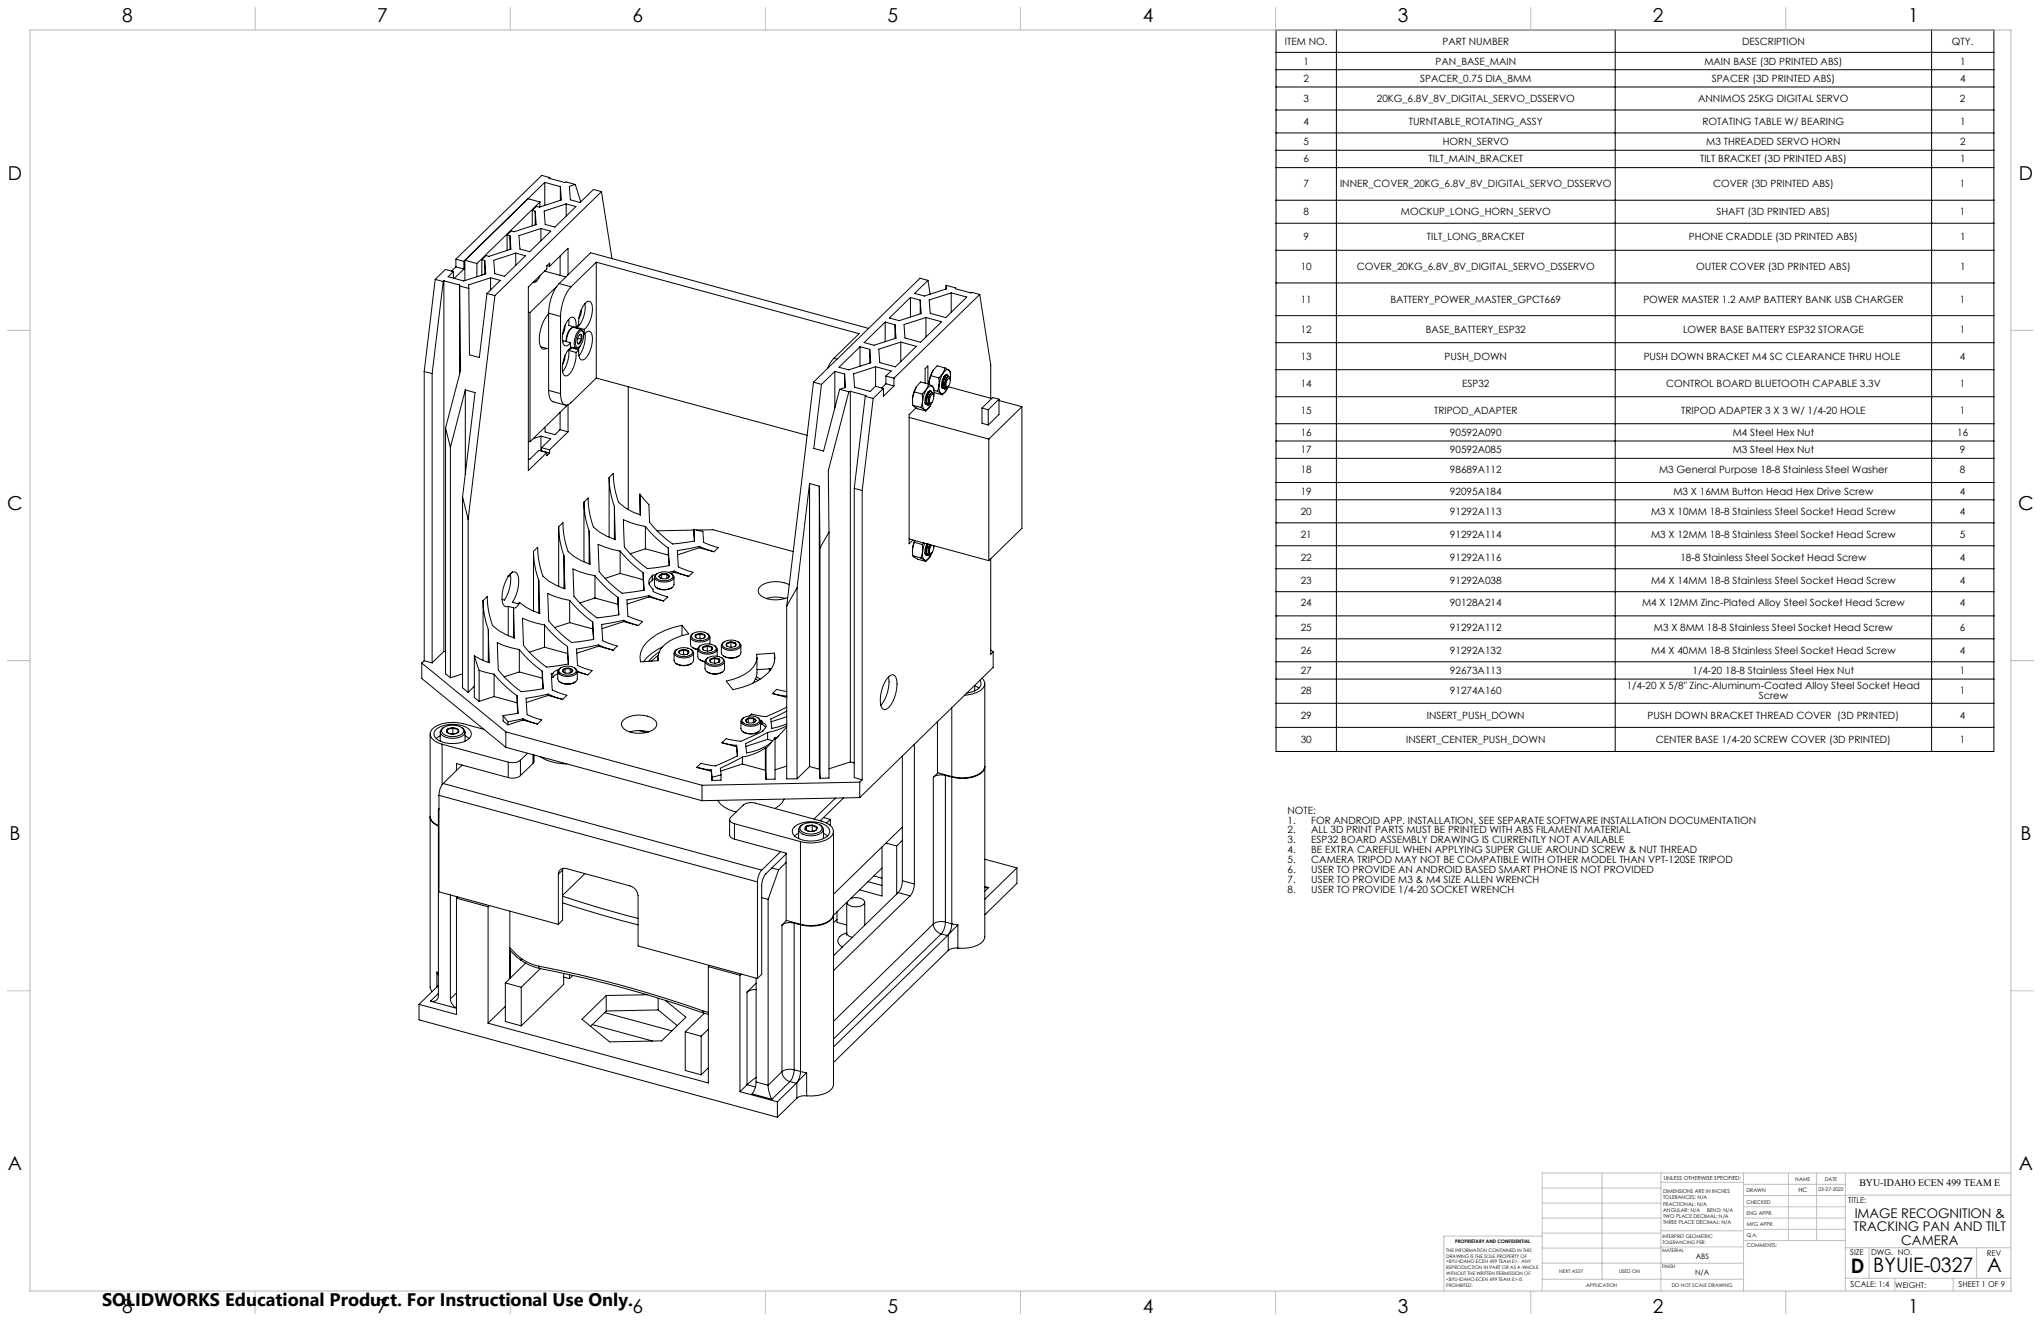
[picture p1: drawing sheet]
<svg xmlns="http://www.w3.org/2000/svg" width="864mm" height="559mm" viewBox="0 0 864 559" stroke-linecap="round" stroke-linejoin="round" font-family="sans-serif">
<g fill="none" stroke="#000" stroke-width=".42">
<path d="M539.9 12.7h303.8v305.2h-303.8zM565.5 12.7v305.2M683.4 12.7v305.2M817.3 12.7v305.2M539.9 22.2h303.8M539.9 29.5h303.8M539.9 36.8h303.8M539.9 46.5h303.8M539.9 56.2h303.8M230.5 77.2l-34.2 33.4M230.5 77.2l6.6 1.8M230.5 77.2v9.7"/>
<path d="M232.6 75.1l-3.4-.9-36.3 35.4M232.6 75.1l-.3 .3 6.6 1.8 .6-.2 3.9 1M232.6 75.1l.1 .4M237.1 79l.4 5.6-9.3 3-1.2-.3-1.8 1.7M237.1 79v5.7M243.4 78l-2.5 .8 .4 5.7 4.2 1.2 5.6-5.5 3.4 .9M243.4 78l2.3 7.4M539.9 63.6h303.8M539.9 70.9h303.8M214.6 99.4l1.2 .4M214.6 99.4v6.5M215.8 99.8l.4 5.6-9.3 3-1.2-.3-1.8 1.8"/>
<path d="M215.8 99.8v5.8M219.6 99.7l9.3-3 4.1 1.1-8.8 8.7-4.2-1.2zM223.4 84.1l5.1 1.3M225.2 89l1.2 .4M225.2 89v6.5M226.4 89.4l.5 5.6-9.3 3-1.3-.3-1.7 1.7M226.4 89.4v5.7M228.5 85.4l-26.7 26.1M228.5 85.4v2.2M228.9 96.7v5.1M230.3 89.3l9.3-3 4.1 1.1-8.9 8.7-4.1-1.2zM239.6 86.3v5.1"/>
<path d="M254.5 81.1l-45.1 44M254.5 81.1l4.4 28.3M539.9 84.7h303.8M539.9 94.4h303.8M184.1 118.2l3.4 .9M184.1 118.2l-4.6 39M187.5 119.1l-4.7 38.9M187.8 118.8l6.7 1.8M187.8 118.8l-.3 .3M187.8 118.8v156.8M191.8 114.9l-3.3-.9-4.4 4.2M191.8 114.9v2.8"/>
<path d="M192.9 109.6l3.4 1M192.9 112.9l3.4 .9M192.9 112.9l-1.8 1.8M192.9 109.6v3.3M196.3 113.8l-4.1 4M196.3 110.6v3.2M201.8 111.5l-5.1-1.4v8.6M201.8 111.5v5.6M203.9 109.9l1.2 .3M203.9 109.9v6.5M205.1 110.2l.4 5.7-9.3 3-6.6-1.8 2.2-2.2M205.1 110.2v5.8"/>
<path d="M207.6 117.5l4.1 1.1-5.6 5.5M207.6 117.5l-9.3 3 .1 1.5M207.6 117.5v5.2M208.9 110.1l9.3-3 4.2 1.1-8.9 8.7-4.2-1.2zM218.2 107.1v5.2M227 118.9l-1.5 .6M228.6 116.5a2.98 2.98 0 0 1-2.7 2.6M230.4 114.7l9.1 2.5M230.5 114.7h.1M231.5 112.4l1.1 .2M232.6 112.6v-1.3l-1.2 1.1v1.4l-7.8 7.6v77.7l7.8-7.7M232.6 112.6l7.7-7.6v11.3"/>
<path d="M236.6 119.9a20 20 0 0 0-4.5 12.6M236.6 119.9l13.3-13 117.6 32M236.6 119.9l5 1.4M237 108.3v8.2M252.3 110.9l111.2 30.2-10.7 10.5M252.3 110.9l-10.7 10.4M252.3 110.9v49M392.6 118.6l-5.6 5.5 4.1 1.1 9.3-3-.1-1.5M392.6 118.6l-3.3-.9-45.1 44M392.6 118.6l1 5.9M539.9 105.9h303.8M539.9 119.7h303.8"/>
<path d="M194.5 120.6v37.7M194.5 120.6v.4M194.5 121l.4 35.7-6.4 24.3M194.5 121l3.9 1M198.4 122l.2 28.1 4.2 1.1 3.3-27.1M206.1 124.1l3.3 1M209.4 125.1l-11.3 94.6M223.6 132l.7 .2M224.3 132.2v54.7M232.1 132.8a16 16 0 0 0-3.6 13.4l1.2 1.5 1.5-.3M232.1 132.5l5.1 1.3M232.1 132.5v32.6"/>
<path d="M235.5 121.2l-11.2 11M237.2 133.8v32.7M239 137.8l-.3 2.4-.7 1.3M240.6 135.1l.1 2.6 3 .8M241.6 121.3a20 20 0 0 0-4.4 12.5M241.9 138.7l-.5 .4a7.3 7.3 0 0 0-1.9 5.4M243.7 138.5l1-1a13.4 13.4 0 0 1 3.7-9.9l.8-.2a2.92 2.92 0 0 1 1.5 3.6 11.7 11.7 0 0 1-3.5 8.3M243.7 138.5a4.1 4.1 0 0 0-1.1-4.3 3.4 3.4 0 0 0-3.2 2.7 11.3 11.3 0 0 0-.9 8.9l.5 .5h.8l1.6-1.3M244.1 138.5l.1 .4M244.1 138.5l3.1 .8M246 139.4l-3.3-.9a2.14 2.14 0 0 0-2 1.9l-1 4.1M246 131l-.1 1.4-1 2.3"/>
<path d="M247.2 139.3v2.2M247.5 128.3a12.2 12.2 0 0 1-3.4 10.2M374.5 136.2l-8.8 8.7 4.1 1.1 9.3-2.9-.4-5.7M374.5 136.2l4.2 1.2M374.5 136.2v8.3M378.7 137.4v5.8M382.5 137.3l9.3-3 6.6 1.8-8.9 8.7-6.6-1.8zM385.2 125.8l-8.9 8.7 4.2 1.1 9.3-3-.4-5.6M385.2 125.8l4.2 1.2M385.2 125.8v8.3M389.4 127v5.8M391.8 134.3v8.3"/>
<path d="M393.2 126.9l9.3-3 6.6 1.8-8.9 8.6-6.6-1.8zM400.3 120.7l3.9 1v.4l6.7 1.8 .3-.3 3.3 1M400.3 120.7v1.6M402.5 123.9v8.2M414.5 124.6l4.7 29.8v14.1M414.5 124.6l-36.3 35.4M539.9 133.5h303.8M179.5 157.2l3.3 .8M179.5 157.2v122.3M182.8 158v122.4M228.8 146.7l3.3 .9M238 144.6l.4-.5 3 .9"/>
<path d="M239 150.5l-.3 2.4-.7 1.3M240.7 148.2a13.1 13.1 0 0 1-2.7 9.1M240.7 148.2l3 .9M241.4 146.7l2.4 .7M241.4 145v1.9a12.5 12.5 0 0 0-3.1 11.1l.5 .8 .6 .3a4.7 4.7 0 0 0 3.2-3.5 13.5 13.5 0 0 0 1.1-6.5M243.5 147.3l.1 .3M244.3 145.1l.9 .2M244.4 145.3l.3 .3 .5-.3M244.4 145.3h.8M244.4 143.1l1.7 .4M244.9 148l-1.2 1.1M244.9 148l-3.1-.9-1.1 1.1"/>
<path d="M245.2 141.6a4.4 4.4 0 0 0-.8 3.7M245.2 141.6l.5-.2 .4 .3M245.3 141.6l.8 .1M245.4 140.2l.6-.3a2.37 2.37 0 0 1 .8 3.2 6 6 0 0 1-2 3.9h-.6a5.7 5.7 0 0 1 1.2-6.8zM245.5 146.3l-1 1.5M246.1 143.5l-.9 1.8M246.1 141.7v1.8M246.1 143.5l-.7 1-.2 .8M246.1 141.7l-.2 .9 .2 .9M246.7 140.4a1.04 1.04 0 0 0-1.5-.8 7.4 7.4 0 0 0-1.8 7.5l.5 .3 1.1-.5M246.9 141.4l.3 .1M247.2 141.5l1.6-1.4 .8 .1a4.4 4.4 0 0 1 1 4.4 10.1 10.1 0 0 1-3.8 7.7h-.8a4.1 4.1 0 0 1-1.1-4.3"/>
<path d="M247.5 141a13 13 0 0 1-2.6 9.5M252.3 159.9l-10.7 10.4a2.19 2.19 0 0 1-2.4 1.1 2.19 2.19 0 0 1-1.7-2.1l-.3-2.8M252.3 159.9l89.2 24.3M352.8 151.6l-1.7 2.2-1 2.1M352.8 151.6l1.4 .3M353.2 157.1l-5.6 5.5M353.2 157.1l4.2 1.1M353.2 157.1v15.5M357.4 158.2l.4 5.7-2.5 .8M357.4 158.2v5.8M363.9 146.7l-8.9 8.7 4.1 1.1 9.3-3-.4-5.7M363.9 146.7l4.1 1.1"/>
<path d="M363.9 146.7v8.2M368 147.8v5.8M370.5 155.1l6.6 1.8-2.2 2.2M370.5 155.1l-9.3 3.1 .4 5.6 6.6 1.8 2.2-2.2M370.5 155.1v8.3M371.8 147.7l9.3-3 6.6 1.8-8.9 8.7-6.5-1.8zM374.9 159.1l3.3 .9M374.9 159.1v3.2M378.2 160v3.3M381.1 144.7v8.3M393.8 158.9l-.7 2.7M393.8 158.9l3.5 .9"/>
<path d="M394.8 156.7l-1.1 2.3-.6 2.6M394.8 156.7l-1 2.2M397.3 159.8l.1 3M399 157.9l-.8 1.6-.8 3.3M399 157.9l-1.7 1.9M399.5 159.3a5.4 5.4 0 0 0-.8 4.9l.7 .1-.7-.1-.4-.8M399.6 159l-.1 .3M399.9 159.3a5 5 0 0 0-.9 3.4M399.9 158.7l.3 .2M399.9 155.7l-3.3-1-1.8 2M399.9 155.7l-.9 2.2M399.9 155.7l1.5 .8"/>
<path d="M400 159.2l-.3 .3M400.5 158.5l.3 .2a3.8 3.8 0 0 0-1.8 4.3l.2 .9 .6 .7M400.5 158.5l-1 .8M400.5 158.5l.2 .2M400.6 159.9l-.7 2.9M400.9 158.6l.1 .1M401.1 159.5a3.6 3.6 0 0 0-.9 4.4M401.4 159.3l-.6-.6a5.4 5.4 0 0 0-1.6 4.9M401.4 156.5a4.5 4.5 0 0 1 .7 4.1M401.4 156.5a1.89 1.89 0 0 0-2.4 1.4M401.4 156.5l.7 .7 .1 1.3M539.9 145h303.8"/>
<path d="M539.9 156.4h303.8M196.9 165l4.1 1.1-5.3 44.1M196.9 165l-6.3 24.3M196.9 165v35.6M232.1 165.1a5.1 5.1 0 0 0 2 4.9l5 1.3M232.1 165.1l5.1 1.4M237 174.4v7.4M239.6 171.4v.4l-15.3 15.1M240.3 171.2v11.5M265.8 163.6v52M344.2 161.7l-11.3 94.6M344.2 161.7l3.4 .9"/>
<path d="M347.6 162.6l-3.3 27.1 4.2 1.1 6.8-26.1M355.3 164.7l3.9 1M359.2 165.7l-8.7 33.3 .3 26.1M359.8 165.5l-.6 .2M359.8 165.5v156.8M359.8 165.5l6.6 1.8-.3 .3M366.1 167.6l3.4 1M366.1 167.6l-4.6 39M369.5 168.6l-4.7 38.9M370.4 163.4l3.4 .9M373.8 164.3l-4.3 4.3M374.9 162.3l3.3 1"/>
<path d="M374.9 162.3l-1.9 1.8M378.2 163.3l-4.4 4.3v-3.3M384.7 176.6l33.7 9.1M386.1 168.5l.1 3M386.1 168.5v1.8M386.2 171.5a7.7 7.7 0 0 0 5.5 2.3M386.2 171.5l3.4 .9M386.9 165.8l-.8 2.7M386.9 165.8l3.3 .9M387.6 172.5l-2.9 2.9v54.6l1.6-1.6M387.8 163.5l-.9 1.7-.8 3.3M387.8 163.5l-.9 2.3"/>
<path d="M389.6 172.4l1.5 .8M390.2 166.7l.2 3M390.4 169.7a4.1 4.1 0 0 0 .7 3.5M390.4 169.7l-.8 2.7M391.1 173.2l.6 .6M391.3 170.2l.4 .9h.6M391.4 162.1v-6.2l1.2-1.1v7.6M392 164.7l-1.1 2.3-.5 2.7M392 164.7l-1.8 2M392 167.6l-.2 1.8 .2 .8M392.2 170.5l1 .2M392.2 170.5l.7 .9"/>
<path d="M392.4 166.1a5.4 5.4 0 0 0-.6 5h.6M392.6 166.6l-.5 1.1-.1 1.8M392.6 165.8l-.2 .3M392.9 166.2l-.3 .3M392.9 169.6l.3 1.1M392.9 165.6l.3 .2M393 162.5l-3.5-.9-1.7 1.9M393 162.5l-1 2.2M393 162.5l1.4 .8M393 166l-.3 .3M393.1 161.6v1zM393.5 171.9a1.89 1.89 0 0 1-2.4 1.3"/>
<path d="M393.5 171.9l-1.8 1.9M393.5 165.4l.1 .1M393.5 165.4l.3 .1a3.9 3.9 0 0 0-1.8 4.3l.1 .9 .8 .7M393.5 165.4l-1.1 .7M393.5 165.4l.2 .2M393.6 166.7l-.7 2.9M393.8 165.5h.2M394.1 166.3a3.5 3.5 0 0 0-.9 4.4M394.2 167l.6-.1a2.66 2.66 0 0 1-1.2 3.6l-.3-1.7zM394.3 170.3l-1.4 1.1M394.3 170.2l-.8 1.7M394.4 166.2l-.2-.6-.5-.1a5.4 5.4 0 0 0-1.5 5"/>
<path d="M394.4 163.3a4.3 4.3 0 0 1 .7 4.2M394.4 163.3a1.96 1.96 0 0 0-2.4 1.4M394.4 163.3l.6 .7 .2 1.2M395.1 167.4l-.6-1.3a3.4 3.4 0 0 0-1.6 3.5M395.2 165.4v-.2l1.5 .3M395.3 166.1l3.4 .9M396.7 165.5l1.4 .9M397.4 162.8a4.1 4.1 0 0 0 .7 3.6M397.4 162.8l-.7 2.7M398.1 166.4l.6 .6M399 160.8l.1 2.6M399.2 163.6l1 .3"/>
<path d="M399.2 163.6l.6 1M399.9 162.8l.3 1.1M400.5 165a1.89 1.89 0 0 1-2.4 1.4M400.5 165l-1.8 2M401.2 160.2l.6-.1 .2 1.6-.5 1.4-.6 .6-.5-.4v-1.3zM401.2 163.6l18.4 5M401.3 163.4l-1.5 1.2M401.4 163.3l-.9 1.7M402.1 160.5l-.3-1-.7-.2-1 1.7-.2 1.8M415.5 172.6v6.4l2.6 .8M415.5 172.6l2.6 .7M418.1 173.3v6.5"/>
<path d="M422.7 168.9v6.4l-4.6 4.5M422.7 169.4l9.7 2.6M422.7 168.9l-4.6 4.4M422.7 168.9l-2.6-.7-4.6 4.4M432.4 172l-14 13.7M432.4 172v51.5l-14 13.7M539.9 167.8h303.8M539.9 179.2h303.8M188.5 181l2.1 8.3M188.5 181v104l2.1 1.7M190.6 189.3v97.4M223.6 186.7l.7 .2"/>
<path d="M228.9 184.5v6.2M228.9 184.5l4.1 1.1-3.8 3.8M228.9 184.5l-3.3 1.1M229.2 190.7l3.4 1M229.2 190.7l-.1 .1M229.2 189.4l3.4 .9M229.2 189.4v1.3M230.5 180.8l.2 1.9 4.1 1.2 2.2-2.1M231.4 191.4v1.4l1.2-1.1M231.4 191.4l-3.4-.9-3.8 3.8-.6-.2M232.6 190.3v1.4M237 181.8l3.3 .9"/>
<path d="M240.3 182.7l-7.7 7.6M418.4 185.7v51.5M539.9 186.5h303.8M539.9 193.9h303.8M195.7 210.2l2.4 9.5M195.7 210.2v80.8l2.4 1.9M198.1 219.7v73.2M247.1 212.4a35.6 35.6 0 0 0 2.2 12.2M247.1 212.4l1.7-1.7a36.9 36.9 0 0 0 2.3 12.2l2.5 2.1 3.2 1.8 3.6 1.5-.4-14.1M247.1 212.4v25.3M257.7 202a36.9 36.9 0 0 0 2.3 12.2M257.7 202l1.8-1.8a36.8 36.8 0 0 0 2.2 12.3l2.6 2.1 3.1 1.8 3.6 1.5-.2-8.9"/>
<path d="M257.7 202v25.3M260 214.2v13.9M270.8 209l3.8 4.5 .2 7.5a51.2 51.2 0 0 0 9.8 9.1l9.3-1.3-.3-4.9M270.8 209v8.8M342.5 204.5l4.2 1.2M342.5 204.5l-5.2 44.2M342.5 204.5v119.8M346.7 205.7l.3 26.1M346.7 205.7v119.7M361.5 206.6l3.3 .9M361.5 206.6v122.3l3.3 .9M364.8 207.5v122.3"/>
<path d="M539.9 204.1h303.8M539.9 211.4h303.8M225.7 233.2a37.3 37.3 0 0 0 2.3 12.3M225.7 233.2l1.8-1.7a36.9 36.9 0 0 0 2.2 12.2l2.6 2.2 3.1 1.8 3.6 1.4-.4-14M225.7 233.2v25.3M236.4 222.8a36.9 36.9 0 0 0 2.2 12.3M236.4 222.8l1.8-1.7a35.6 35.6 0 0 0 2.2 12.2l2.6 2.1 3.1 1.8 3.6 1.5-.4-14.1M236.4 222.8v25.3M238.6 235.1v13.9M249.3 224.6v13.9M262.4 233.1l-3.4-.7-5.9-2.1 .4 11.5a49.9 49.9 0 0 0 9.7 9.2l9.4-1.3-.5-7.4M262.4 233.1a49.9 49.9 0 0 0 9.7 9.2"/>
<path d="M262.4 233.1v9.5M273.1 222.7l-6.5-1.7-2.8-1.1 .4 11.5a49.6 49.6 0 0 0 9.7 9.1l9.3-1.2M273.1 222.7a49.6 49.6 0 0 0 9.7 9.1M273.1 232.2l-6.4 2M273.1 232.2l9.7 2.6M273.1 222.7v9.5M282.8 231.8l.4 7.5M282.8 234.8l.3 4.5M282.8 231.8v3M293.6 223.9l3.8 .9 .3 4.6 6.2 2.3-1.8 1.7M293.6 223.9l.2 4.9M293.6 224.2l-15.6 .3"/>
<path d="M294.8 224.2l6.9-.1 33.9 9.2M295.9 231.1l6.2 2.3M295.9 231.1l-9.3 1.8 .4 6.9 6.2 2.3-1.8 1.7M295.9 231.7l-9.2 3M295.9 231.7l6.2 1.7M295.9 231.1v.6M347 231.8v97.4M350.8 225.1l-3.8 6.7M350.8 225.1v104l-3.8 .1M384.7 228l33.7 9.2M386.1 232.1l.1 3M386.1 232.1v1.8"/>
<path d="M386.2 235.1a7.7 7.7 0 0 0 5.5 2.4M386.2 235.1l3.4 .9M386.9 229.4l-.8 2.7M386.9 229.4l3.3 .9M387 228.6l-.9 3.5M387.2 228.7l-.3 .7M389.6 236l1.5 .9M390.2 230.3l.2 3M390.4 233.3a4.1 4.1 0 0 0 .7 3.6M390.4 233.3l-.8 2.7M390.8 229.7l-.6 .6M391.1 236.9l.6 .6"/>
<path d="M391.3 233.9l.4 .8 .6 .1M391.3 229.8l-.9 3.5M392 231.3l-.2 1.7 .2 .8M392.2 234.1l1 .3M392.2 234.1l.7 1M392.3 230a5.2 5.2 0 0 0-.5 4.7l.6 .1M392.6 230.2l-.5 1.1-.1 1.9M392.6 230.2h.1M392.7 230.2a3.7 3.7 0 0 0 .2 4.9M392.8 230.2l-.7 2.2 .1 1.7M392.9 233.3l.7-2.9-.6 1.2a3.3 3.3 0 0 0 .2 2.8M392.9 233.3l.3 1.1"/>
<path d="M393.5 235.5a1.89 1.89 0 0 1-2.4 1.4M393.5 235.5l-1.8 2M393.6 230.5l-.7 2.8M394.3 233.9l-1.4 1.2M394.3 230.6l-1 1.9 .3 1.6 .6-.1 .3-.5 .5-1.4v-1.3l.1 .2M394.3 233.8l-.8 1.7M395.1 230.8v.3M419.2 236.4v40.4l1-1M539.9 221.2h303.8M539.9 230.9h303.8M204.4 254a36.8 36.8 0 0 0 2.2 12.3M204.4 254l1.8-1.7a36.8 36.8 0 0 0 2.2 12.3l2.6 2.1 3.1 1.8 3.6 1.4-.4-12.5"/>
<path d="M204.4 254v25.4M215.1 243.8a15.4 15.4 0 0 0-2.2 11.8l.6 .8 .7 .3 .9-.2M215.1 243.8h.1M215.1 243.6v.2M215.1 256.5v12.4M215.1 256.5l2.2 .6M215.9 242.8a15.7 15.7 0 0 1-2.4 11.1l-1.1-.4M216 242.8l-.9 1M216 242.8l-.9 .8M216.9 242.1l.8-.2a3.3 3.3 0 0 1 1.8 3.9 16.8 16.8 0 0 1-2.6 8.9l2.2 .7 .8-.5M216.9 242.1l-.9 .7M216.9 242.1v-.2l-.9 .9"/>
<path d="M217.3 257.1v.3M217.3 257.1v12.7M219.9 254.9l-1.4 1.9-1.2 .6M228 245.5l.4 14-3.3-1.3-2.9-1.5-2.3-1.8M228 245.5v13.9M241.1 254l-6.5-1.7-2.8-1.2 .4 11.5a51.2 51.2 0 0 0 9.7 9.2l9.3-1.3-.4-7.4M241.1 254a51.2 51.2 0 0 0 9.7 9.1M241.1 254v9.4M251.7 243.6l-6.5-1.7-2.8-1.2 .5 11.5a48.5 48.5 0 0 0 9.7 9.2l9.3-1.3-.4-7.4M251.7 243.6a48.5 48.5 0 0 0 9.8 9.1M251.7 253l-6.4 2.1M251.7 253l9.8 2.6"/>
<path d="M251.7 243.6v9.4M261.5 255.6l.3 4.5M261.5 252.7v2.9M262.4 242.6l-6.4 2.1M262.4 242.6l9.7 2.6M272.1 245.2l.4 4.5M272.1 242.3v2.9M274.6 252l6.2 2.2M274.6 252l-9.3 1.8 .4 6.9 6.2 2.2-1.8 1.7M274.6 252.5l-9.2 3M274.6 252.5l6.2 1.7M274.6 252v.5"/>
<path d="M276 243.8v1.7l-1.4 1.6M276 243.8a3.1 3.1 0 0 0 .3 5.4l.1 1.1 6.1 2.2-1.7 1.7M276.9 244.1v3.2a4.3 4.3 0 0 0 5.5 2 2.7 2.7 0 0 0 2.8-2v-3.2M276.9 244.8l-.9 .3M277.4 243.1l-1.5 .2 .1 .5M277.7 248.6a6 6 0 0 0 6.6 0M278 242.7a5.7 5.7 0 0 1 6.6 .5l.2 .7a4.8 4.8 0 0 1-7 .8l-.4-.6v-.8zM278.1 242.6a1.58 1.58 0 0 0-.7 2.5 6 6 0 0 0 7.7-.6 1.78 1.78 0 0 0-1.1-1.9M278.9 243.8a2.67 2.67 0 0 0 4.3 0M278.9 243.8l.6 .8M280 242.8h2.2M280 242.8l-.8 .4-.3 .6"/>
<path d="M280 242.8l-1.1 1M280 242.8l1.2 .3 1-.3M280 242.8v2M282.2 242.8l.6 .3 .4 .7M282.2 242.8l1 1M282.2 242.8v1.9M283.2 243.8l-.7 .8M285.3 241.6l6.1 2.2M285.3 242.1l-1.4 .5M285.3 242.1l6.1 1.7M285.3 241.6l-2.5 .5M285.3 241.6v.5"/>
<path d="M324.3 253.2a13.6 13.6 0 0 1 8 0M332.9 256.3v73.2l4.4-.1M333.9 247.4a12 12 0 0 0-12.3 .7 2.38 2.38 0 0 0 .3 3.9 12.2 12.2 0 0 0 11.4 .8M337.3 248.7l-4.4 7.6M337.3 248.7v80.7M539.9 240.6h303.8M539.9 250.3h303.8M179.5 279.5l3.3 .9M179.5 279.5l-1 1M187.8 275.6l-5 4.8M187.8 275.6l.7 .1M200.7 277.4l2 6.2"/>
<path d="M200.7 277.4v17.6l2 1.7M206.6 266.3l.4 14.1-4.4-1.9-1.9-1.1M206.6 266.3v13.9M219.7 274.8l-6.5-1.7-2.8-1.2 .5 11.6a49.6 49.6 0 0 0 9.7 9.1l9.3-1.3-.5-7.4M219.7 274.8a49.6 49.6 0 0 0 9.7 9.1M219.7 274.8v9.4M230.4 264.4l-6.5-1.7-2.8-1.2 .4 11.6a48.5 48.5 0 0 0 9.7 9.1l9.4-1.3-.5-7.4M230.4 264.4a51.2 51.2 0 0 0 9.7 9.1M230.4 273.8l-6.4 2.1M230.4 273.8l9.7 2.6M230.4 264.4v9.4M240.1 276.4l.4 4.5"/>
<path d="M240.1 273.5v2.9M241.1 263.4l-6.4 2.1M241.1 263.4l9.7 2.6M250.8 266l.3 4.5M250.8 263.1v2.9M253.3 272.8l6.1 2.2M253.3 272.8l-9.4 1.8 .5 6.9 6.1 2.2-1.8 1.8M253.3 273.4l-9.2 2.9M253.3 273.4l6.1 1.6M253.3 272.8v.6M263.9 262.4l6.2 2.2M263.9 262.4l-9.3 1.8 .4 6.9 6.2 2.2-1.8 1.7"/>
<path d="M263.9 263l-9.2 2.9M263.9 263l6.2 1.6M263.9 262.4v.6M273.7 271.6a27.4 27.4 0 0 1 14.9-7.1l2.8 3.6a16.5 16.5 0 0 0-12.6 7.8l-.4 1.8 .2 1.8-7.6 .5a8.9 8.9 0 0 1 2.7-8.4zM278.4 278.1v1.4M278.4 277.4l-2.8 2.3M278.9 275.9l-3.1 2.3-1.3 1.6M280.2 273.7a19.4 19.4 0 0 0-7.9 6.2M285.2 276.2v3.2a2.16 2.16 0 0 0 2.2 1.8 4.8 4.8 0 0 0 6.1-1.8v-3.2M286.2 274.8a5.7 5.7 0 0 1 6.6 .4l.3 .7a4.7 4.7 0 0 1-7 .9l-.4-.6v-.8zM286.4 274.7a1.53 1.53 0 0 0-.9 2.3 6.1 6.1 0 0 0 7.8-.1 1.64 1.64 0 0 0-1-2.2M287.4 275.3l-.2 .6 .3 .6"/>
<path d="M287.4 275.3l.1 1.2M288.6 264.5v4.4M289.2 274.7l2 .6M289.2 274.7l-1.8 .6M289.2 274.7l-.7 .5-1.1 .1M289.2 274.7l1 .6h1M289.2 274.7v2.3M291.2 275.3l.3 .5-.2 .6M291.2 275.3l.1 1.1M291.2 275.3v1.1M291.3 276.4a3.5 3.5 0 0 1-3.8 .1M291.3 276.4l-.5 .3"/>
<path d="M292.1 269.5v3.1a2.59 2.59 0 0 0 3.1 2.1M292.9 273.9l2.3 .9M293.2 268.1a5.7 5.7 0 0 1 6.6 .4l.2 .7a3.2 3.2 0 0 1-3.5 1.8 3.9 3.9 0 0 1-3.9-1.6v-.7zM293.3 268l-1 .8-.2 .8a3.4 3.4 0 0 0 3.6 2 5.3 5.3 0 0 0 4.5-1.5 1.64 1.64 0 0 0-1-2.1M294.3 268.6l-.2 .6 .3 .5M294.3 268.6l.1 1.1M295.2 274.6v3.2a2.16 2.16 0 0 0 2.2 1.8l.9 .2v3.1a4 4 0 0 0 5 2.1 3.1 3.1 0 0 0 3.3-2.1v-3.1M296.1 279l2.2 1M296.2 268l1.9 .5M296.2 268l-1.9 .6M296.2 268l-.8 .5-1.1 .1M296.2 268l.9 .5h1"/>
<path d="M296.2 268v2.2M296.2 273.2a5.7 5.7 0 0 1 6.6 .4l.3 .7a4.7 4.7 0 0 1-6.9 .9l-.5-.6v-.7zM296.4 273.1l-1 .9-.2 .7a3.4 3.4 0 0 0 3.6 2 5.3 5.3 0 0 0 4.5-1.4 1.64 1.64 0 0 0-1-2.2M297.4 273.8l-.2 .5 .3 .5M297.4 273.8l.1 1M298.1 268.5l.3 .6-.2 .5M298.1 268.5l.1 1.1M298.1 268.5v1.2M298.2 269.6a3.4 3.4 0 0 1-3.8 .1M298.2 269.6l-.5 .3M299.3 273.2l1.9 .5M299.3 273.2l-1.9 .6"/>
<path d="M299.3 273.2l-.9 .4-1 .2M299.3 273.2v2.2M299.3 278.4a5.7 5.7 0 0 1 6.6 .4l.2 .7a4.7 4.7 0 0 1-6.9 .9l-.4-.7v-.7zM299.5 278.3l-1 .8-.2 .8a5.3 5.3 0 0 0 7.4 1.2l.7-.7a1.69 1.69 0 0 0-1-2.1M300.4 269.5v2.9M300.5 278.9l-.2 .6 .3 .5M300.5 278.9l.1 1.1M301.2 273.7l.3 .5-.2 .6M301.2 273.7l.1 1.1M301.2 273.7v1.1M301.3 274.8a3.4 3.4 0 0 1-3.8 0M301.3 274.8l-.5 .3"/>
<path d="M302.4 278.3l1.9 .5M302.4 278.3l-1.9 .6M302.4 278.3l-.8 .5-1.1 .1M302.4 278.3l.9 .5h1M302.4 278.3v2.2M303.5 274.6v3M304.3 278.8a.63 .63 0 0 1 0 1.1M304.3 278.8v1.1M304.3 278.8v1.2M304.3 279.9a3.4 3.4 0 0 1-3.7 .1M304.3 279.9l-.4 .3M305.2 273v3.2a2.36 2.36 0 0 0 2.2 1.9 4.7 4.7 0 0 0 6.1-1.9v-3.2"/>
<path d="M306.1 277.5a6 6 0 0 0 6.6 0M306.2 271.6a5.6 5.6 0 0 1 6.6 .4l.3 .7a4.8 4.8 0 0 1-7 .9l-.4-.6v-.7zM306.4 271.5l-1 .9-.2 .7a5.3 5.3 0 0 0 7.4 1.2l.7-.6a1.61 1.61 0 0 0-1-2.2M307.4 272.2l-.2 .5 .3 .6M307.4 272.2l.1 1.1M309.3 271.6l1.9 .5M309.3 271.6l-1.9 .6M309.3 271.6l-.8 .5-1.1 .1M309.3 271.6l.9 .5h1M309.3 271.6v2.2M311.2 272.1l.3 .5-.2 .6M311.2 272.1l.1 1.1"/>
<path d="M311.2 272.1v1.2M311.3 273.2a3.4 3.4 0 0 1-3.8 .1M311.3 273.2l-.5 .3M320.3 278.1v6.6a6.9 6.9 0 0 1-1.8 4.4M327.7 276.3v3.7M419.2 274.9l1 .9M420.2 275.8v6.5l-56.4 55.1M539.9 260.5h303.8M539.9 270.2h303.8M539.9 279.9h303.8M178.5 280.5l35.5 29.1M178.5 280.5v6.5l35.5 29.1"/>
<path d="M195.7 285l-5.1 1.7M200.7 290.3l-2.6 2.6M202.7 283.6l6.4 1.6M202.7 283.6v13.1M209.1 285.2a51.2 51.2 0 0 0 9.7 9.1M209.1 294.6l-6.4 2.1M209.1 294.6l9.7 2.7M209.1 285.2v9.4M218.8 294.3l.4 7.4-6.3 1M218.8 297.3l.3 4.4M218.8 294.3v3M219.7 284.2l-6.4 2.1"/>
<path d="M219.7 284.2l9.7 2.7M229.4 286.9l.4 4.4M229.4 283.9v3M231.9 293.6l6.2 2.3M231.9 293.6l-9.3 1.8 .4 6.9 6.2 2.3-1.8 1.7M231.9 294.2l-9.2 3M231.9 294.2l6.2 1.7M231.9 293.6v.6M233.9 284.9l-.6 .1 .4 6.9 6.2 2.2-1.8 1.8M233.9 286.6l-.5 .2M233.9 284.9v1.7M236 284.1v3.1a4.4 4.4 0 0 0 5.5 2 2.65 2.65 0 0 0 2.8-2v-3.1"/>
<path d="M236 285l-2.1 1.6M236.4 283.3l-1.7 .7-.8 .9M236.9 288.5a6 6 0 0 0 6.6 0M237.1 282.6a5.6 5.6 0 0 1 6.6 .5l.2 .7a3.9 3.9 0 0 1-4.9 1.7l-2.1-.9-.4-.6v-.8zM237.2 282.5l-1.1 1.1a2.3 2.3 0 0 0 2.6 2.4 5.4 5.4 0 0 0 5.5-1.6 1.88 1.88 0 0 0-1.1-1.9M238 283.7l.4 .7 .6 .3M238 283.7l.7 .8M239.1 282.7l2.2 .1M239.1 282.7l-.8 .4-.3 .6M239.1 282.7l-1.1 1M239.1 282.7l1.2 .3 1-.2M239.1 282.7v2"/>
<path d="M241.3 282.8l.7 .3 .3 .6M241.3 282.8l1 .9M241.3 282.8v1.9M242.3 283.7a2.65 2.65 0 0 1-3.3 1M242.3 283.7l-.6 .8M244.3 284l4.4 1.5M244.3 284.2l4.4 1.3M286 280.6a6 6 0 0 0 6.6 0M299.2 284.2a6 6 0 0 0 6.6 0M307.3 288.1a16.6 16.6 0 0 0 12.6-7.8l.4-1.7-.2-1.8 7.6-.5a9.6 9.6 0 0 1-4.8 10.2 31.9 31.9 0 0 1-12.8 5.2zM319.7 287.2l1 .7M320.1 286.2l1.6 1.1"/>
<path d="M325.4 283l.3 .8M325.8 282.9l.1 .6M326.4 282.9l-6.1 .4M326.8 293.4l6.2 1.1M326.8 293.4l6.1 1.6M332.9 299.2l-5.6 2.6a6.4 6.4 0 0 1-5.5 1.1l-3.9-.9-.8 .9M332.9 292.5l-4.3-.9-1.8 1.8M376 286.3a15.7 15.7 0 0 1-3.3 12.1M376 286.3l1.8-.9a3.4 3.4 0 0 1 1.8 3.9 14.2 14.2 0 0 1-4.5 10.7l-.9 .2a3.3 3.3 0 0 1-1.7-3.9 15.6 15.6 0 0 1 3.5-10zM402.7 299.4v29.1M412.4 290l1.8 1.1M412.4 289.9v2.4"/>
<path d="M414.6 287.8a2.53 2.53 0 0 1-.9 3.8l-1.4 .7-3.2 .9M415.5 286.9a3 3 0 0 1-.5 5.1 13.3 13.3 0 0 1-6.8 2.1M416.7 289.2v35a4.5 4.5 0 0 1-3.2 3.6 16.6 16.6 0 0 1-10.8 .7M539.9 287.3h303.8M539.9 297.5h303.8M182 310.5v34.9a4.5 4.5 0 0 0 3.5 3.8M184.1 309a12 12 0 0 1 14.3-.6 2.75 2.75 0 0 1 1 2.7 2.75 2.75 0 0 1-2 2.1 12.4 12.4 0 0 1-13.2-1.2l-.5-1-.1-1zM186.3 311.3l-1.8 1.1M186.3 309.6v3.9M187.1 308.3a7.1 7.1 0 0 1 8.6-.2l.5 .8a2.75 2.75 0 0 1-2.9 2.5 6.8 6.8 0 0 1-6.3-1.5l-.2-.8zM187.1 314.8l28 7.6M187.1 314.8v17.2"/>
<path d="M187.7 307.7a1.96 1.96 0 0 0-1.3 1.6 1.96 1.96 0 0 0 .8 1.9 8.1 8.1 0 0 0 9.3-.6 1.98 1.98 0 0 0-1.2-2.9M189.2 309.8l2.3 .7M189.3 308.5a.81 .81 0 0 0-.1 1.3M189.3 308.5l-.1 1.3M189.3 308.5v1.3M191.6 307.8l2.2 .7M191.6 307.8l-2.3 .7M191.6 307.8v2.7M193.7 309.9l-.9 .5-1.3 .1M193.7 309.9l-2.2 .6M193.8 308.5a.82 .82 0 0 1-.1 1.4M193.8 308.5l-.1 1.4"/>
<path d="M196.8 311.3l1.7 1.1M196.8 309.6v3.9M204.7 308.5l-8.7-2.4a14.5 14.5 0 0 0-13.4 2.6 3.1 3.1 0 0 0 1.1 4.6l3.4 1.5M212.9 302.7l2 2.6M212.9 302.7v2.3l2 1.6M214 309.6l83 22.6M214 309.6v6.5M214 316.1l83 22.6M214.9 305.3v1.3M221.2 304.1l6.2 2.2M221.2 304.1l-6.3 1.2M221.2 304.6l-6.3 2"/>
<path d="M221.2 304.6l6.2 1.7M221.2 304.1v.5M223.2 318.6l-3 3M225.5 319.3v3.6M226 319.4v2.8l-.5 .7M263.8 304.6a11.7 11.7 0 0 1 13-.3 2.58 2.58 0 0 1 1.1 2.6 2.58 2.58 0 0 1-2 2.1 12.4 12.4 0 0 1-11.8-.6 2.33 2.33 0 0 1-.3-3.8zM266.4 309.6h.1a14.3 14.3 0 0 1 7.9 0M270.2 309l3.2 .9M305.5 314.2l6.2 1.1M305.5 314.2l6.2 1.7M311.7 315.3l.4 4.4-6.2 2.9a6.3 6.3 0 0 1-5.4 1.1l-3.9-.8-1.8 1.7M311.7 315.9l.3 3.9"/>
<path d="M311.7 315.3v.6M313.5 305.1v3.2a2.66 2.66 0 0 0 2.7 1.9 5.6 5.6 0 0 0 5.5-1.5l.1-3.6M314.4 309.5a6 6 0 0 0 6.6 0M314.6 303.7a5.6 5.6 0 0 1 6.6 .5l.1 .6a3.8 3.8 0 0 1-4.8 1.8l-2.1-.9-.4-.7v-.7zM314.7 303.6l-1.1 1.1a2.3 2.3 0 0 0 2.6 2.4 5.5 5.5 0 0 0 5.5-1.6 1.83 1.83 0 0 0-1.1-1.9M315.5 304.7a2.46 2.46 0 0 0 3.2 1M315.5 304.7l.6 .8M316.6 303.8h2.2M316.6 303.8l-.7 .3-.4 .6M316.6 303.8l-1.1 .9M316.6 303.8l1.2 .2 1-.2M316.6 303.8v1.9"/>
<path d="M318.8 303.8l.7 .4 .3 .6M318.8 303.8l1 1M318.8 303.8v1.9M319.8 304.8l-.3 .5-.8 .4M319.8 304.8l-.6 .8M321.7 304.8l.6 .1M321.8 305.3l.5 .1M322.3 304.9v.5M322.3 304.9l.1 .7M322.3 305.4l.1 .9M322.4 305.6a1.52 1.52 0 0 1 1.6 2.2l-1.2 1.5-6.2 2.9a6.3 6.3 0 0 1-5.5 1.1l-3.8-.8-1.8 1.7M322.4 306.3l1.6 1.6"/>
<path d="M322.4 305.6v.7M323.8 316.4l.3 .1M323.8 316.4a25.3 25.3 0 0 1-9.7 3.9M323.8 316.4v9.4M324.1 316.5l3.8-4.5v17.6l-3.8 .1M324.1 316.5v13.2M324.8 309.8l-9.3 4.8 .4 3.9a23.1 23.1 0 0 0 10.5-4.5M324.8 312.8l-9.2 2.9M324.8 312.8l2.1 .5M324.8 309.8v3M329.4 311.4l-1.5 1.3M332.9 307.5l-5 5.3"/>
<path d="M332.9 307l-4.2 1.9-3.9 .9M332.9 300.8l-6.8 3.4 .5 3.9 6.3-1.9M332.9 303.2l-6.7 2.1M381.8 319.8v52.8M386.9 314.9v59M396.7 305.3v21.5l6 1.7M539.9 307.7h303.8M185.7 336.4l134.8 36.7M185.7 336.4v40.9l50.6 13.7M187.5 331.4a7.7 7.7 0 0 0-1.8 5M187.5 331.4l134.8 36.7M193.1 325.9v-2.9l22 5.9"/>
<path d="M195.5 323.6l-8 7.8M215.1 322.4v6.5M220.2 328.1a6 6 0 0 1-5.1 .8M220.2 321.6a6 6 0 0 1-5.1 .8M220.2 321.6v6.5M225.5 322.9l-5.3 5.2M228.5 320.1a20.4 20.4 0 0 0 11.4 3M294.8 324.6l6.2 1.1M294.8 324.6l6.2 1.7M297 332.2v6.5M301 325.7l.3 3.1M301 326.3l.3 3.8"/>
<path d="M301 325.7v.6M301.3 328.8v1.3M303.7 338.6a11.2 11.2 0 0 0 7.8 4.9M305.1 327.8l-3.8 1M305.1 327.8v2.3h-3.8M314.1 320.3l-9.3 4.7 .3 2.8M314.1 323.2l-9.2 3M314.1 323.2l9.7 2.6M314.1 320.3v2.9M323.8 325.8l.3 3.9M331.8 338a7 7 0 0 1-3.9 4M332.9 324.1l-5 1.5"/>
<path d="M342.5 324.3l-5.2 5.1M342.5 324.3l4.2 1.1M346.7 325.4l.3 3.8M353.5 337.6l-9.1 8.9M356.9 337.5l-9.9 9.7M359.8 322.3l-9 2.9M359.8 322.3l1.7 .4M363.8 330.9v6.5M363.8 337.4l-66.8 1.3M363.8 330.9l-66.8 1.3M364.8 329.8l-1 1.1M394.9 328.8v62.1"/>
<path d="M396.9 326.9l-2 1.9M400 328a5.9 5.9 0 0 0-5.1 .8M400 328l2.7 .7M400 328v62.1M402.7 328.7v62.1M416.7 324.3a4.4 4.4 0 0 1-3.2 3.8 16.4 16.4 0 0 1-10.8 .6M416.7 324.4v71.8a4.4 4.4 0 0 1-3.1 3.7 16.7 16.7 0 0 1-8.3 1.2M182 345.5a4.4 4.4 0 0 0 3.5 4M182 345.7v71.8l.8 2M185.5 342.5v78.6a2.46 2.46 0 0 1-3.4 2.4M185.5 342.5l.2 .1M185.7 341.9l-.2 .6"/>
<path d="M308.7 346.7l.1 6.7 .4 .8 1.6 .8M310.8 348.4a1.7 1.7 0 0 1-1.7-.8 1.7 1.7 0 0 1 0-1.8l5.4-5.2a6 6 0 0 1 5.2-.8l27.9 7.5a6.3 6.3 0 0 1 5 3.8 4 4 0 0 1-3.1 4.3 16.8 16.8 0 0 1-10.8 .6M310.8 348.4l27.9 7.6M310.8 355l21.8 5.9v28.4l6.1 1.7M310.8 348.4v6.6M336.1 349.8a12.1 12.1 0 0 1 14.4 .3 2.59 2.59 0 0 1-.8 3.9 12.8 12.8 0 0 1-13.4-.3 2.47 2.47 0 0 1-.2-3.9zM337.9 352.5l-1.8 1.1M337.9 350.8v4M338.7 356v35M338.9 349.3a7.1 7.1 0 0 1 8.7 .3l.3 .7a3.3 3.3 0 0 1-3.5 2.4 6.1 6.1 0 0 1-5.9-1.9v-.7zM339.4 348.9a2.01 2.01 0 0 0-.8 3.3 8.1 8.1 0 0 0 9.4-.3l.4-.8a2.62 2.62 0 0 0-1.5-2.2M340.7 350.8l.5 .5 1.5 .4"/>
<path d="M340.7 350.8l2 .9M341.2 349.5a.87 .87 0 0 0-.5 1.3M341.2 349.5l-.5 1.3M341.2 349.5v1.7M343.7 349.1l1.9 .9M343.7 349.1l-2.5 .4M343.7 349.1v2.5M345.1 351.3l-2.4 .4M345.6 350a.91 .91 0 0 1-.5 1.3M345.6 350l-.5 1.3M348.4 352.5l1.8 1.1M348.4 350.8v4"/>
<path d="M348.4 345.8l2.9 .8M351.3 346.6l-1.6 1.6M351.3 346.6v2.5M352.7 351.7v34.9a4.3 4.3 0 0 1-3.2 3.7 16.8 16.8 0 0 1-10.8 .7M373.2 358.3v20.7l-9.5-2.6M374.9 356.6l4.5 1.3M379.4 357.9v20.3M381.8 349.8l-29.1 28.5M381.8 355.5l-2.4 2.4M190.6 378.6v43.9M193.1 379.9v49.3l-15.8-4.3M193.1 379.9l13.4 3.7"/>
<path d="M193.7 379.4l-.6 .5M236.3 369.8a2.47 2.47 0 0 1 3.3-2.4l27 7.4a4.6 4.6 0 0 1 3.4 4.1v21.3l50.5 13.7M236.3 369.8v21.2M238.1 379.1l16.8 5.3 15.1 4.1M238.1 368.1l-1.8 1.7M238.1 368.1v21.2l-1.8 1.7M238.1 367.3v.8M247.5 369.6l-9.4 9.1M320.5 373.1v40.8M322.3 368.1a8 8 0 0 0-1.8 5M322.3 379.7l2.7 .7M326.6 367.2l2.9 .7"/>
<path d="M329.5 367.9l-4.5 12.5M330.3 360.3l-8 7.8M332.6 361.2l-8.5 8.4a8.2 8.2 0 0 0-1.8 5v37.6l-1.8 1.7M332.6 364.8l-3.1 3.1M367.2 373l6 1.6M369.7 370.5l3.5 1M373.2 367.2l-20.5 20M380 377.6l5.1 1.4M380 377.6l-27.3 26.7M381.8 372.6a7.7 7.7 0 0 1-1.8 5M381.8 372.6l5.1 1.3M385.1 379l-32 31.2"/>
<path d="M386.9 373.9a8 8 0 0 1-1.8 5.1M416.7 363.5l13.6 3.6M416.7 375l1.7 .4M418.4 375.4l-1.7 .1M418.4 375.4l-1.7 1.6M430.3 367.1l-13.6 13.3M430.3 367.1v6.6l-13.6 13.3M206.5 383.6v49.2M207 383.1l-.5 .5M215.7 385.4v28.5M238.1 381.9l15.9 5 16 4.3M325 380.4v78.7"/>
<path d="M330.9 391.3v62.1M332.8 389.4l-1.9 1.9M336 390.5a6 6 0 0 0-5.1 .8M336 390.5l2.7 .7M336 390.5v62M338.7 391.2v62M352.7 386.8a4.3 4.3 0 0 1-3.2 3.8 16.6 16.6 0 0 1-10.8 .6M352.7 386.9v71.8a4.4 4.4 0 0 1-3.1 3.7 16.8 16.8 0 0 1-8.3 1.2M354.2 385.7v4.5l4.1 1.1M354.2 388.9l-1.5 1.4M358.2 394.7l-.2 .9M358.3 394.6a3.7 3.7 0 0 0-3.5 4.5l1.6 1.5"/>
<path d="M358.3 394.7a2.53 2.53 0 0 0 2.3 1.8M360 380h.2a5.4 5.4 0 0 1 5.6 1.2l.1 .7a5.1 5.1 0 0 1-7.3 .6l-.3-.8v13M365.9 381.6v9.8M394.9 390.9a4.6 4.6 0 0 0 3.4 4.1M394.9 390.9l-42.2 41.1M398.3 395l-45.6 44.5M398.3 395l2.6 .8M400 390.1a5.9 5.9 0 0 0-5.1 .8M400 390.1a7.7 7.7 0 0 1-1.7 4.9M400 390.1l2.7 .7M400.9 395.8l-48.2 47.1M401.2 395.5l-.3 .3"/>
<path d="M401.2 395.5v6.6M402.7 390.8l2.6 .5M402.7 390.8a8.2 8.2 0 0 1-1.5 4.7M405.3 391.3l-4.1 4.2M405.3 391.3v9.8M184.9 411.2l.6 1.5M184.9 411.2l.6 .3M184.9 411.2v6.3M185.3 417.1l-8 7.8M185.3 417.1h.2M185.5 416.8l-.2 .3M213.8 415.8v16.3l6.8 1.9"/>
<path d="M213.8 415.8l6.8 1.8M215.7 401.8l2.8 2.9 2 1.6M215.7 400.9l2.6 2.7 2.4 2M215.9 402.1v11.6M220.5 406.3a20.7 20.7 0 0 0 8 3.4M220.6 417.6v16.4M220.7 405.6a19.6 19.6 0 0 0 7.3 3.1M220.7 405.6l-.2 .7M222.4 407.4l-8.6 8.4M228 408.7a480.9 480.9 0 0 1 69.4 18.9M228 408.7l.5 1M228.5 409.7a477.8 477.8 0 0 1 69.1 18.8"/>
<path d="M228.6 409.7l-8 7.9M238.5 411.8v4.6l-17.9 17.6M238.5 413.3l2.5 .7M241 412.3v1.7M242.4 412.6l-1.4 1.4M299.7 408.9v49.2l-93.2-25.3M299.7 408.9l13.4 3.6M300.2 408.4l-.5 .5M313.1 412.5v49.3M313.6 412l-.5 .5M316.1 419.7v39.2M319.9 418.6l-2.3 .3-1.5 .8"/>
<path d="M319.9 413.7v44M319.9 415.9l-3.8 3.8M352.7 403.8l.4 .1M352.7 410.1l.4 .1M353.1 410.2l-.4 .3M401.2 402.1l-48.5 47.3M405.3 401.1a5.5 5.5 0 0 0-4.1 1M177.3 424.9v6.5l151.6 41.2M182.1 423.5l11 3M185.5 420.2l-3.4 3.3M190.6 422.5l.5 2 1 1.2 1 .7M193.1 420l-2.5 2.5"/>
<path d="M213.8 425.7l-7.3 7.1M250.6 433.4l25.5 7M255.8 428.3l28.5 7.8M256.5 421.1l-10.3 10.1 11.8 9.5 22-.4 10.2-10-8.7-7.1M256.5 421.1v6.6M256.5 427.7l-6.6 6.4M273.9 420.8l-17.4 .3M278.5 422.2v5M278.5 427.2l8.1 6.6M278.5 427.2l-22 .5M289.9 436.5v16.3l6.8 1.9M289.9 436.5l6.8 1.8"/>
<path d="M296.7 438.3v16.4M297.4 427.6l2.3 .6M297.4 427.6l.2 .9M297.6 428.5l2.1 .5M298 428.6l-8.1 7.9M299.7 435.4l-3 2.9M299.7 451.7l-3 3M316.1 458.9l-3 2.9M316.1 458.9l3.6 .9M319.9 455.7l-3.8 3.2M319.9 457.7a7.7 7.7 0 0 1-1.7 5l8.4 2.3M319.9 457.7l5.1 1.4"/>
<path d="M325 459.1l.4 2.7 1.2 3.2M330.9 453.4a4.6 4.6 0 0 0 3.4 4.1M330.9 453.4l-5.9 5.7M334.3 457.5l-7.7 7.5M334.3 457.5l2.6 .8M336 452.5a6 6 0 0 0-5.1 .9M336 452.5a8 8 0 0 1-1.7 5M336 452.5l2.7 .7M336.9 458.3l-8 7.8M337.2 458l-.3 .3M337.2 458v6.5M338.7 453.2l2.6 .5"/>
<path d="M338.7 453.2a8.2 8.2 0 0 1-1.5 4.8M341.3 453.7l-4.1 4.3M341.3 453.7v9.9M313.1 461.8l15.8 4.3M328.9 466.1v6.5M337.2 464.5l-8.3 8.1M341.3 463.6a5.5 5.5 0 0 0-4.1 .9"/>
</g>
<g fill="none" stroke="#c0c0c0" stroke-width=".42">
<path d="M108 3.2v9.5M215.9 3.2v9.5M323.8 3.2v9.5M431.8 3.2v9.5M539.7 3.2v9.5M647.7 3.2v9.5M755.6 3.2v9.5M3.1 139.7h9.6M850.9 139.7h9.5M3.1 279.4h9.6M850.9 279.4h9.5M3.1 419.1h9.6"/>
<path d="M850.9 419.1h9.5M677.9 496.2v44.9M702.8 496.2v49.9M737.7 496.2v49.9M756.7 496.2v28.6M768.6 496.2v28.6M780.8 496.2v49.9M850.9 496.2h-198.4v49.9M652.5 515.3h50.3M652.5 508.9h50.3M652.5 502.6h50.3M702.8 500.1h34.9"/>
<path d="M737.7 510.5h43.1M737.7 505.7h43.1M737.7 501h43.1M737.7 515.3h43.1M780.8 505.6h70.1M652.5 534.3l85.2 .1M652.5 528h50.3M652.5 521.6h50.3M652.5 522.9h-41.6v23.2M702.8 527.5h35M702.8 520.6h35M737.7 520h43.1"/>
<path d="M737.8 524.8h43M780.8 527.8h70.1M790.9 527.8v12.9M836.4 527.8v12.9M108 546.1v9.6M215.9 546.1v9.6M323.8 546.1v9.6M431.8 546.1v9.6M539.7 546.1v9.6M647.7 546.1v9.6M652.5 541.1h85.2M755.6 546.1v9.6"/>
<path d="M780.8 540.7h70.1M801.7 540.7v5.4M826.4 540.7v5.4"/>
</g>
<path d="M12.7 12.7h838.2v533.4h-838.2z" fill="none" stroke="#c0c0c0" stroke-width=".5"/>
<g font-size="8.5">
<text x="783.1" y="538.4">D</text>
<text x="792.6" y="538.3">BYUIE-0327</text>
<text x="840.9" y="538.3">A</text>
</g>
<g font-size="8.1">
<text x="51.7" y="9.3">8</text>
<text x="159.7" y="9.3">7</text>
<text x="267.6" y="9.3">6</text>
<text x="375.5" y="9.3">5</text>
<text x="483.5" y="9.3">4</text>
<text x="591.4" y="9.3">3</text>
<text x="699.4" y="9.3">2</text>
<text x="807.3" y="9.3">1</text>
<text x="3.3" y="76">D</text>
<text x="854.2" y="76">D</text>
<text x="3" y="215.7">C</text>
<text x="853.9" y="215.7">C</text>
<text x="4" y="355.4">B</text>
<text x="854.9" y="355.4">B</text>
<text x="3.3" y="495.1">A</text>
<text x="854.2" y="495.1">A</text>
<text x="51.7" y="555.4">8</text>
<text x="159.7" y="555.4">7</text>
<text x="267.6" y="555.4">6</text>
<text x="375.5" y="555.4">5</text>
<text x="483.5" y="555.4">4</text>
<text x="591.4" y="555.4">3</text>
<text x="699.4" y="555.4">2</text>
<text x="807.3" y="555.4">1</text>
</g>
<text font-size="7.7" x="43.2" y="552.5">SOLIDWORKS Educational Product. For Instructional Use Only.</text>
<g font-size="5.6">
<text x="784.8" y="515.2">IMAGE RECOGNITION &amp;</text>
<text x="784.3" y="520.9">TRACKING PAN AND TILT</text>
<text x="804.5" y="526.5">CAMERA</text>
</g>
<g font-size="4.2">
<text x="543.7" y="18.9">ITEM NO.</text>
<text x="610.3" y="18.9">PART NUMBER</text>
<text x="737.1" y="18.9">DESCRIPTION</text>
<text x="825.9" y="18.9">QTY.</text>
<text x="551.5" y="27.3">1</text>
<text x="607.4" y="27.3">PAN_BASE_MAIN</text>
<text x="721.2" y="27.3">MAIN BASE (3D PRINTED ABS)</text>
<text x="829.3" y="27.3">1</text>
<text x="551.5" y="34.6">2</text>
<text x="601" y="34.6">SPACER_0.75 DIA_8MM</text>
<text x="724.3" y="34.6">SPACER (3D PRINTED ABS)</text>
<text x="829.3" y="34.6">4</text>
<text x="551.5" y="43.2">3</text>
<text x="582.6" y="43.2">20KG_6.8V_8V_DIGITAL_SERVO_DSSERVO</text>
<text x="718.5" y="43.2">ANNIMOS 25KG DIGITAL SERVO</text>
<text x="829.3" y="43.2">2</text>
<text x="551.5" y="52.9">4</text>
<text x="596.1" y="52.9">TURNTABLE_ROTATING_ASSY</text>
<text x="720.4" y="52.9">ROTATING TABLE W/ BEARING</text>
<text x="829.3" y="52.9">1</text>
<text x="551.5" y="61.4">5</text>
<text x="610.5" y="61.4">HORN_SERVO</text>
<text x="722" y="61.4">M3 THREADED SERVO HORN</text>
<text x="829.3" y="61.4">2</text>
<text x="551.5" y="68.7">6</text>
<text x="604.5" y="68.7">TILT_MAIN_BRACKET</text>
<text x="719.4" y="68.7">TILT BRACKET (3D PRINTED ABS)</text>
<text x="829.3" y="68.7">1</text>
<text x="551.5" y="79.3">7</text>
<text x="567" y="79.3">INNER_COVER_20KG_6.8V_8V_DIGITAL_SERVO_DSSERVO</text>
<text x="724.8" y="79.3">COVER (3D PRINTED ABS)</text>
<text x="829.3" y="79.3">1</text>
<text x="551.5" y="91.1">8</text>
<text x="592.7" y="91.1">MOCKUP_LONG_HORN_SERVO</text>
<text x="726.3" y="91.1">SHAFT (3D PRINTED ABS)</text>
<text x="829.3" y="91.1">1</text>
<text x="551.5" y="101.6">9</text>
<text x="603.8" y="101.6">TILT_LONG_BRACKET</text>
<text x="714.6" y="101.6">PHONE CRADDLE (3D PRINTED ABS)</text>
<text x="829.3" y="101.6">1</text>
<text x="550.4" y="114.3">10</text>
<text x="574.1" y="114.3">COVER_20KG_6.8V_8V_DIGITAL_SERVO_DSSERVO</text>
<text x="717.7" y="114.3">OUTER COVER (3D PRINTED ABS)</text>
<text x="829.3" y="114.3">1</text>
<text x="550.4" y="128.1">11</text>
<text x="588.4" y="128.1">BATTERY_POWER_MASTER_GPCT669</text>
<text x="695.4" y="128.1">POWER MASTER 1.2 AMP BATTERY BANK USB CHARGER</text>
<text x="829.3" y="128.1">1</text>
<text x="550.4" y="140.7">12</text>
<text x="603.3" y="140.7">BASE_BATTERY_ESP32</text>
<text x="712.1" y="140.7">LOWER BASE BATTERY ESP32 STORAGE</text>
<text x="829.3" y="140.7">1</text>
<text x="550.4" y="152.2">13</text>
<text x="611.3" y="152.2">PUSH_DOWN</text>
<text x="695.5" y="152.2">PUSH DOWN BRACKET M4 SC CLEARANCE THRU HOLE</text>
<text x="829.3" y="152.2">4</text>
<text x="550.4" y="163.6">14</text>
<text x="618.7" y="163.6">ESP32</text>
<text x="704.9" y="163.6">CONTROL BOARD BLUETOOTH CAPABLE 3.3V</text>
<text x="829.3" y="163.6">1</text>
<text x="550.4" y="175">15</text>
<text x="606.8" y="175">TRIPOD_ADAPTER</text>
<text x="711.3" y="175">TRIPOD ADAPTER 3 X 3 W/ 1/4-20 HOLE</text>
<text x="829.3" y="175">1</text>
<text x="550.4" y="184.4">16</text>
<text x="613.5" y="184.4">90592A090</text>
<text x="733.1" y="184.4">M4 Steel Hex Nut</text>
<text x="828.2" y="184.4">16</text>
<text x="550.4" y="191.7">17</text>
<text x="613.5" y="191.7">90592A085</text>
<text x="733.1" y="191.7">M3 Steel Hex Nut</text>
<text x="829.3" y="191.7">9</text>
<text x="550.4" y="200.1">18</text>
<text x="613.5" y="200.1">98689A112</text>
<text x="702" y="200.1">M3 General Purpose 18-8 Stainless Steel Washer</text>
<text x="829.3" y="200.1">8</text>
<text x="550.4" y="209.3">19</text>
<text x="613.5" y="209.3">92095A184</text>
<text x="708.1" y="209.3">M3 X 16MM Button Head Hex Drive Screw</text>
<text x="829.3" y="209.3">4</text>
<text x="550.4" y="217.8">20</text>
<text x="613.5" y="217.8">91292A113</text>
<text x="698.6" y="217.8">M3 X 10MM 18-8 Stainless Steel Socket Head Screw</text>
<text x="829.3" y="217.8">4</text>
<text x="550.4" y="227.5">21</text>
<text x="613.5" y="227.5">91292A114</text>
<text x="698.6" y="227.5">M3 X 12MM 18-8 Stainless Steel Socket Head Screw</text>
<text x="829.3" y="227.5">5</text>
<text x="550.4" y="237.2">22</text>
<text x="613.5" y="237.2">91292A116</text>
<text x="711" y="237.2">18-8 Stainless Steel Socket Head Screw</text>
<text x="829.3" y="237.2">4</text>
<text x="550.4" y="246.9">23</text>
<text x="613.5" y="246.9">91292A038</text>
<text x="698.6" y="246.9">M4 X 14MM 18-8 Stainless Steel Socket Head Screw</text>
<text x="829.3" y="246.9">4</text>
<text x="550.4" y="256.5">24</text>
<text x="613.5" y="256.5">90128A214</text>
<text x="694.8" y="256.5">M4 X 12MM Zinc-Plated Alloy Steel Socket Head Screw</text>
<text x="829.3" y="256.5">4</text>
<text x="550.4" y="266.9">25</text>
<text x="613.5" y="266.9">91292A112</text>
<text x="699.8" y="266.9">M3 X 8MM 18-8 Stainless Steel Socket Head Screw</text>
<text x="829.3" y="266.9">6</text>
<text x="550.4" y="276.6">26</text>
<text x="613.5" y="276.6">91292A132</text>
<text x="698.6" y="276.6">M4 X 40MM 18-8 Stainless Steel Socket Head Screw</text>
<text x="829.3" y="276.6">4</text>
<text x="550.3" y="285.1">27</text>
<text x="613.5" y="285.1">92673A113</text>
<text x="716.2" y="285.1">1/4-20 18-8 Stainless Steel Hex Nut</text>
<text x="829.3" y="285.1">1</text>
<text x="550.3" y="293.5">28</text>
<text x="613.5" y="293.5">91274A160</text>
<text x="688.3" y="291.4">1/4-20 X 5/8&quot; Zinc-Aluminum-Coated Alloy Steel Socket Head</text>
<text x="829.3" y="293.5">1</text>
<text x="744.2" y="295.5">Screw</text>
<text x="550.3" y="304.1">29</text>
<text x="603.8" y="304.1">INSERT_PUSH_DOWN</text>
<text x="697.2" y="304.1">PUSH DOWN BRACKET THREAD COVER (3D PRINTED)</text>
<text x="829.3" y="304.1">4</text>
<text x="550.4" y="314.3">30</text>
<text x="595" y="314.3">INSERT_CENTER_PUSH_DOWN</text>
<text x="700.6" y="314.3">CENTER BASE 1/4-20 SCREW COVER (3D PRINTED)</text>
<text x="829.3" y="314.3">1</text>
<text x="544.8" y="344.2">NOTE:</text>
<text x="544.8" y="348.4">1.</text>
<text x="544.8" y="352.5">2.</text>
<text x="554.8" y="348.4">FOR ANDROID APP. INSTALLATION, SEE SEPARATE SOFTWARE INSTALLATION DOCUMENTATION</text>
<text x="554.8" y="352.5">ALL 3D PRINT PARTS MUST BE PRINTED WITH ABS FILAMENT MATERIAL</text>
<text x="544.8" y="356.7">3.</text>
<text x="554.8" y="356.7">ESP32 BOARD ASSEMBLY DRAWING IS CURRENTLY NOT AVAILABLE</text>
<text x="544.8" y="360.9">4.</text>
<text x="544.8" y="365.1">5.</text>
<text x="554.8" y="360.9">BE EXTRA CAREFUL WHEN APPLYING SUPER GLUE AROUND SCREW &amp; NUT THREAD</text>
<text x="554.8" y="365.1">CAMERA TRIPOD MAY NOT BE COMPATIBLE WITH OTHER MODEL THAN VPT-120SE TRIPOD</text>
<text x="544.8" y="369.2">6.</text>
<text x="554.8" y="369.2">USER TO PROVIDE AN ANDROID BASED SMART PHONE IS NOT PROVIDED</text>
<text x="544.8" y="373.4">7.</text>
<text x="544.8" y="377.6">8.</text>
<text x="554.8" y="373.4">USER TO PROVIDE M3 &amp; M4 SIZE ALLEN WRENCH</text>
<text x="554.8" y="377.6">USER TO PROVIDE 1/4-20 SOCKET WRENCH</text>
<text x="786.7" y="501.6">BYU-IDAHO ECEN 499 TEAM E</text>
</g>
<g font-size="3.4">
<text x="782" y="508.9">TITLE:</text>
<text x="782.9" y="531">SIZE</text>
<text x="791.7" y="531">DWG. NO.</text>
<text x="840.7" y="531.1">REV</text>
<text x="783" y="544.6">SCALE: 1:4</text>
<text x="801.9" y="544.7">WEIGHT:</text>
<text x="828.7" y="544.6">SHEET 1 OF 9</text>
</g>
<g font-size="3.2">
<text x="717.5" y="532.7">ABS</text>
<text x="717.3" y="539.5">N/A</text>
</g>
<text font-size="2.5" x="760.9" y="504.2">HC</text>
<text font-size="2.4" x="704" y="499.1">UNLESS OTHERWISE SPECIFIED:</text>
<g font-size="2.2">
<text x="759.6" y="499.5">NAME</text>
<text x="772.1" y="499.6">DATE</text>
<text x="703.7" y="504.7">DIMENSIONS ARE IN INCHES</text>
<text x="703.7" y="507.3">TOLERANCES: N/A</text>
<text x="703.7" y="510">FRACTIONAL: N/A</text>
<text x="739" y="504.3">DRAWN</text>
<text x="739.1" y="509.2">CHECKED</text>
<text x="703.7" y="512.6">ANGULAR: N/A</text>
<text x="703.7" y="515.3">TWO PLACE DECIMAL: N/A</text>
<text x="722.4" y="512.6">BEND: N/A</text>
<text x="739" y="513.9">ENG APPR.</text>
<text x="703.7" y="517.9">THREE PLACE DECIMAL: N/A</text>
<text x="739.1" y="518.6">MFG APPR.</text>
<text x="739.1" y="523.3">Q.A.</text>
<text x="739.1" y="527.5">COMMENTS:</text>
</g>
<g font-size="2.1">
<text x="769.5" y="503.6">03-27-2022</text>
<text x="659.7" y="538.6">NEXT ASSY</text>
<text x="685.1" y="538.6">USED ON</text>
<text x="671.1" y="544.4">APPLICATION</text>
<text x="707.3" y="544.5">DO NOT SCALE DRAWING</text>
</g>
<g font-size="2">
<text x="615.7" y="525.8">PROPRIETARY AND CONFIDENTIAL</text>
<text x="703.4" y="523.5">INTERPRET GEOMETRIC</text>
<text x="703.4" y="526">TOLERANCING PER:</text>
<text x="612" y="529.4">THE INFORMATION CONTAINED IN THIS</text>
<text x="612" y="531.9">DRAWING IS THE SOLE PROPERTY OF</text>
<text x="703.3" y="529.6">MATERIAL</text>
<text x="612" y="534.5">&lt;BYU-IDAHO ECEN 499 TEAM E&gt;. ANY</text>
<text x="612" y="537">REPRODUCTION IN PART OR AS A WHOLE</text>
<text x="612" y="539.5">WITHOUT THE WRITTEN PERMISSION OF</text>
<text x="703.3" y="536.4">FINISH</text>
<text x="612" y="542">&lt;BYU-IDAHO ECEN 499 TEAM E&gt; IS</text>
<text x="612" y="544.6">PROHIBITED.</text>
</g>
</svg>
